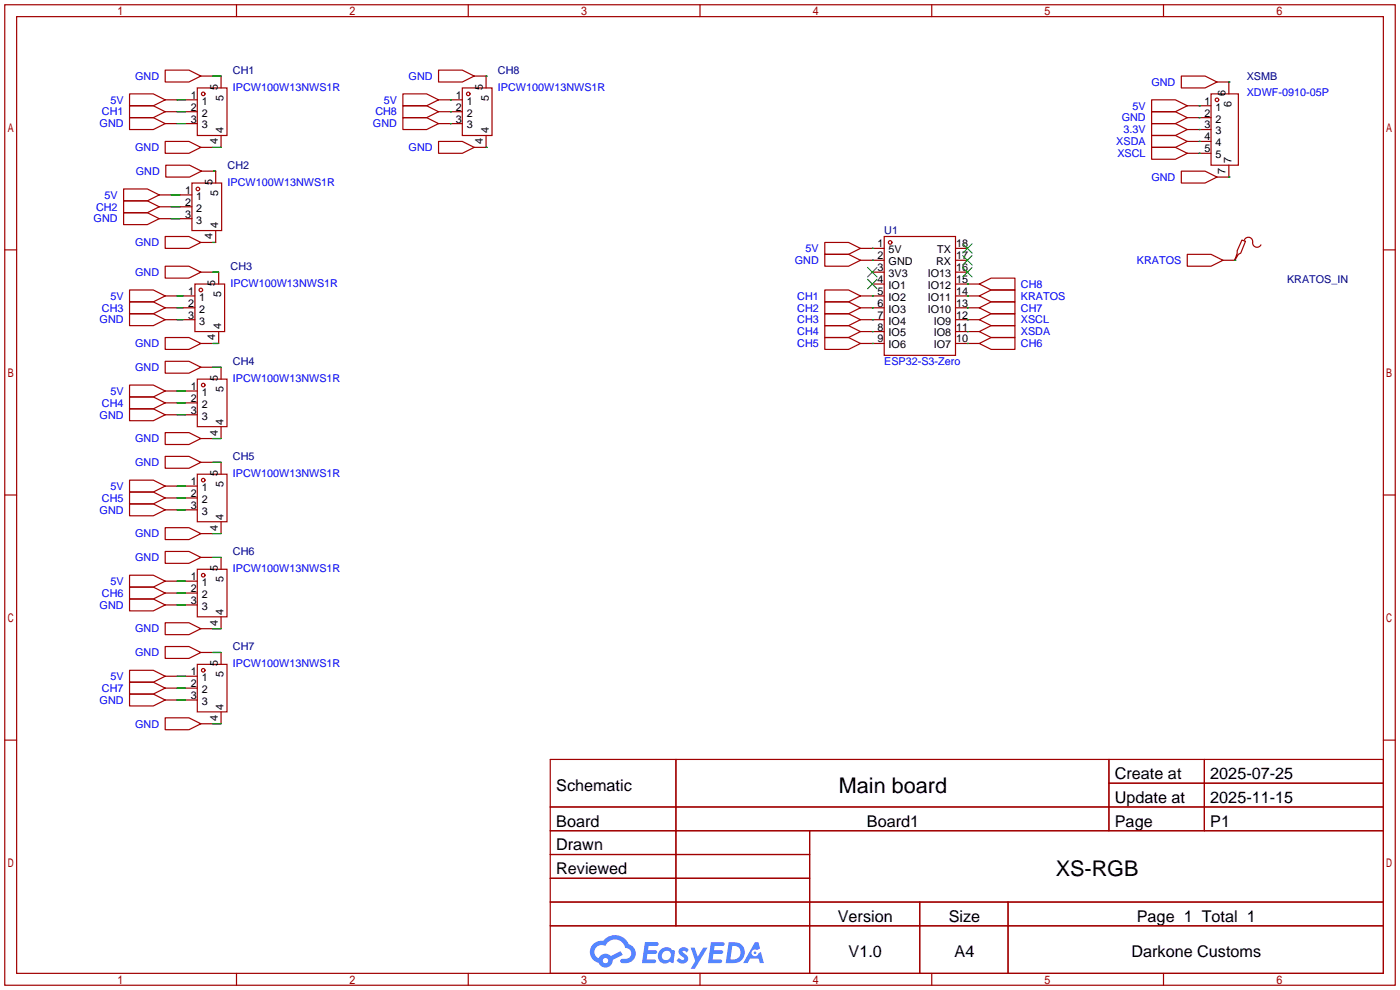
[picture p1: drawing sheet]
<svg xmlns="http://www.w3.org/2000/svg" width="299mm" height="212mm" viewBox="0 0 299 212" stroke-linecap="round" stroke-linejoin="round" font-family="sans-serif">
<g fill="none" stroke="#a10000" stroke-width=".25">
<path d="M1 1h297.2v209.6h-297.2zM3.6 3.6h292.1v204.4h-292.1zM50.5 1v2.6M100.1 1v2.6M149.6 1v2.6M199.1 1v2.6M248.7 1v2.6M1 53.4h2.6M295.7 53.4h2.5M1 105.8h2.6M295.7 105.8h2.5M1 158.2h2.6"/>
<path d="M295.7 158.2h2.5M117.6 162.3h178.1v45.7h-178.1zM117.6 172.5h178.1M117.6 177.5h178.1M144.5 162.3v35.6M173 177.5v30.5M237 162.3v15.2M237 167.4h58.7M257.4 162.3v15.2M117.6 182.6h55.4M117.6 192.8h178.1M117.6 187.7h55.4"/>
<path d="M117.6 197.9h178.1M196.6 192.8v15.2M215.4 192.8v15.2M50.5 208v2.6M100.1 208v2.6M149.6 208v2.6M199.1 208v2.6M248.7 208v2.6"/>
</g>
<g fill="#5487ff">
<path d="M145.3 202.7a1.3 1.3 0 0 1 1.9 .3l-.4 .6a.54 .54 0 0 0-.9-.2l.1 .2a1.34 1.34 0 0 1 .9 1.8 1.47 1.47 0 0 1-2.3-.1l.5-.6 .8 .5a.31 .31 0 0 0 .4-.3 .31 .31 0 0 0-.3-.4 1.12 1.12 0 0 1-.7-1.8z"/>
<path d="M147.6 202.5h.9l.6 2 1.2-2h.9l-2.7 4.6h-.9l1-1.7z"/>
<path d="M137.8 201.4h1.7a1.31 1.31 0 0 1 1.2 .2 .4 .4 0 0 1-.3 .5l-1.8 .1-.1 .9h1.6a.4 .4 0 0 1 .4 .4 .4 .4 0 0 1-.5 .4h-1.6l-.2 1.2h1.4a.46 .46 0 0 1 .5 0 .46 .46 0 0 1 .1 .5l-.4 .2h-2.6z"/>
<path d="M151.9 201.4h1.7a1.32 1.32 0 0 1 1.2 .2 .39 .39 0 0 1-.3 .5l-1.8 .1-.1 .9h1.6a.4 .4 0 0 1 .4 .4 .4 .4 0 0 1-.4 .4h-1.7l-.2 1.2h1.4a.46 .46 0 0 1 .5 0 .46 .46 0 0 1 .1 .5l-.4 .2h-2.6z"/>
<path d="M161.3 201.4h.8l.3 1.3-.6 .4a.75 .75 0 0 0-1.1 .3 .75 .75 0 0 0 .5 1 .75 .75 0 0 0 .9-.7l.5-.2 .6 2.3h-.8l-.3-.9h-1.8l-.5 .9h-1z"/>
<path d="M155.7 201.4l-.6 4.4h1.5a2.27 2.27 0 0 0 2.6-2.2 2.27 2.27 0 0 0-2.7-2.2zM156.5 202.1a1.5 1.5 0 0 1 1.8 1.6 1.5 1.5 0 0 1-1.9 1.4h-.3z"/>
<path d="M141.2 203a1.6 1.6 0 0 0-.3 2.3 1.6 1.6 0 0 0 2.3 .2l.7 .3 .3-2.4-.1-.3-.5-.1a1.58 1.58 0 0 0-2.4 0zM141.8 203.5a.98 .98 0 0 1 1.6 .4 .98 .98 0 0 1-1.1 1.3 .94 .94 0 0 1-.9-.7 .94 .94 0 0 1 .4-1z"/>
<path d="M126.8 201.8a2.37 2.37 0 0 0 1.1 4 1.54 1.54 0 0 0 1.8 1 1.54 1.54 0 0 0 1.2-1.6l2.2-1.1-.5-.8-2 1a1.57 1.57 0 0 0-2.7 .5 1.5 1.5 0 0 1-.7-2.1 1.5 1.5 0 0 1 2.2-.5 2.23 2.23 0 0 1 2.3-1.4 2.23 2.23 0 0 1 2 1.8 1.16 1.16 0 0 1 1.2 1.1 1.16 1.16 0 0 1-1.1 1.2h-.7a.47 .47 0 0 0-.5 .4 .47 .47 0 0 0 .4 .5 2.17 2.17 0 0 0 2.5-.9 2.17 2.17 0 0 0-.3-2.7l-.8-.4a3.2 3.2 0 0 0-5.5-.7l-1.1 .1zM128.8 205.3a.6 .6 0 0 1 1.2 0 .6 .6 0 0 1-1.2 0z"/>
<circle cx="161.4" cy="203.6" r=".28"/>
</g>
<g fill="none" stroke="#a10000" stroke-width=".25">
<path d="M35.3 15h5.1l2.5 1.3-2.5 1.2h-5.1zM42.2 18.8h6.3v10.2h-6.3zM42.9 16.3h2.6M47.2 16.3v2.5M93.7 15h5.1l2.5 1.3-2.5 1.2h-5.1zM98.8 18.8h6.4v10.2h-6.4zM101.3 16.3h2.6v2.5M252.5 16.3h5.1l2.5 1.2-2.5 1.3h-5.1zM260.1 17.5h2.5v2.6M27.7 20.1h5.1l2.5 1.2-2.5 1.3h-5.1zM27.7 22.6h5.1l2.5 1.3-2.5 1.2h-5.1zM27.7 25.1h5.1l2.5 1.3-2.5 1.3h-5.1z"/>
<path d="M35.3 30.2h5.1l2.5 1.3-2.5 1.3h-5.1zM35.3 21.3h2.5M35.3 23.9h2.5M35.3 26.4h2.5M35.4 35.3h5.1l2.6 1.3-2.6 1.2h-5.1zM39.6 21.3h2.6M39.6 23.9h2.6M39.6 26.4h2.6M41 39.1h6.4v10.2h-6.4zM42.9 31.5h2.6M43.1 36.6h2.5M46.1 36.6v2.5"/>
<path d="M47.2 29v2.5M86.1 20.1h5.1l2.5 1.2-2.5 1.3h-5.1zM86.1 22.6h5.1l2.5 1.3-2.5 1.2h-5.1zM86.1 25.1h5.1l2.5 1.3-2.5 1.3h-5.1zM93.7 30.2h5.1l2.5 1.3-2.5 1.3h-5.1zM93.7 21.3h5.1M93.7 23.9h5.1M93.7 26.4h5.1M103.9 29v2.5h-2.6M246.1 21.3h5.1l2.5 1.3-2.5 1.3h-5.1zM246.1 23.9h5.1l2.5 1.2-2.5 1.3h-5.1zM246.1 26.4h5.1l2.5 1.3-2.5 1.3h-5.1z"/>
<path d="M246.1 29h5.1l2.5 1.2-2.5 1.3h-5.1zM246.1 31.5h5.1l2.5 1.3-2.5 1.2h-5.1zM252.5 36.6h5.1l2.5 1.2-2.5 1.3h-5.1zM253.7 22.6h5.1M253.7 25.1h5.1M253.7 27.7h5.1M253.7 30.2h5.1M253.7 32.8h5.1M258.8 20.1h5.9v15.2h-5.9zM262.6 35.3v2.5h-2.5M26.4 40.4h5.1l2.5 1.3-2.5 1.2h-5.1zM26.4 42.9h5.1l2.5 1.3-2.5 1.3h-5.1z"/>
<path d="M26.4 45.5h5.1l2.5 1.2-2.5 1.3h-5.1zM34 41.7h2.6M34 44.2h2.6M34 46.7h2.6M35.3 50.5h5.1l2.5 1.3-2.5 1.3h-5.1zM35.3 56.9h5.1l2.5 1.3-2.5 1.2h-5.1zM38.5 41.7h2.5M38.5 44.2h2.5M38.5 46.7h2.5M42.9 58.2h2.6M42.9 51.8h2.6M46.1 49.3v2.5"/>
<path d="M46.7 58.2v2.5M176.3 51.8h5.1l2.5 1.3-2.5 1.3h-5.1zM176.3 54.4h5.1l2.5 1.2-2.5 1.3h-5.1zM183.9 53.1h5.1M183.9 55.6h5.1M186.4 58.2h2.6M189 50.5h15.2v25.4h-15.2zM204.2 53.1h2.6M204.2 55.6h2.6M204.2 58.2h2.6M253.7 54.4h5.1l2.6 1.2-2.6 1.3h-5.1zM261.4 55.6h2.5"/>
<path d="M263.9 55.4v.2M265.4 51.3l.8 .3-1 2.5-.5 .3-.8 1.2 .5-1.5v-.5zM265.9 51.3a.93 .93 0 0 1 1.2-.6 .93 .93 0 0 1 .6 1.1 .94 .94 0 0 0 .7 1 .94 .94 0 0 0 1.1-.5M27.7 64.5h5.1l2.5 1.3-2.5 1.3h-5.1zM27.7 62h5.1l2.5 1.2-2.5 1.3h-5.1zM27.7 67.1h5.1l2.5 1.2-2.5 1.3h-5.1zM35.3 77.2h5.1l2.5 1.3-2.5 1.3h-5.1zM35.3 72.1h5.1l2.5 1.3-2.5 1.3h-5.1zM35.3 63.2h2.5M35.3 65.8h2.5M35.3 68.3h2.5M39.1 63.2h2.6"/>
<path d="M39.1 65.8h2.6M39.1 68.3h2.6M41.7 60.7h6.3v10.2h-6.3zM42.9 73.4h2.6M42.9 78.5h2.6M46.7 70.9v2.5M47.2 78.5v2.5M176.3 62h5.1l2.5 1.2-2.5 1.3h-5.1zM176.3 64.5h5.1l2.5 1.3-2.5 1.3h-5.1zM176.3 67.1h5.1l2.5 1.2-2.5 1.3h-5.1zM176.3 69.6h5.1l2.5 1.3-2.5 1.2h-5.1zM176.3 72.1h5.1l2.5 1.3-2.5 1.3h-5.1z"/>
<path d="M183.9 63.2h5.1M183.9 65.8h5.1M183.9 68.3h5.1M183.9 70.9h5.1M183.9 73.4h5.1M186.4 60.7h2.6M204.2 60.7h5.1M204.2 63.2h5.1M204.2 65.8h5.1M204.2 68.3h5.1M204.2 70.9h5.1M204.2 73.4h5.1"/>
<path d="M209.3 73.4l2.5-1.3h5.1v2.6h-5.1zM209.3 70.9l2.5-1.3h5.1v2.5h-5.1zM209.3 68.3l2.5-1.2h5.1v2.5h-5.1zM209.3 65.8l2.5-1.3h5.1v2.6h-5.1zM209.3 63.2l2.5-1.2h5.1v2.5h-5.1zM209.3 60.7l2.5-1.3h5.1v2.6h-5.1zM27.7 82.3h5.1l2.5 1.3-2.5 1.2h-5.1zM27.7 84.8h5.1l2.5 1.3-2.5 1.3h-5.1zM27.7 87.4h5.1l2.5 1.2-2.5 1.3h-5.1zM35.3 92.5h5.1l2.5 1.2-2.5 1.3h-5.1zM35.3 97.5h5.1l2.5 1.3-2.5 1.3h-5.1zM35.3 83.6h2.5"/>
<path d="M35.3 86.1h2.5M35.3 88.6h2.5M39.6 83.6h2.6M39.6 86.1h2.6M39.6 88.6h2.6M42.2 81h6.3v10.2h-6.3zM42.9 93.7h2.6M42.9 98.8h2.6M47.2 91.2v2.5M47.2 98.8v2.5M27.7 102.6h5.1l2.5 1.3-2.5 1.3h-5.1zM27.7 105.2h5.1l2.5 1.2-2.5 1.3h-5.1z"/>
<path d="M27.7 107.7h5.1l2.5 1.3-2.5 1.2h-5.1zM35.3 112.8h5.1l2.5 1.2-2.5 1.3h-5.1zM35.3 117.9h5.1l2.5 1.2-2.5 1.3h-5.1zM35.3 103.9h2.5M35.3 106.4h2.5M35.3 109h2.5M39.6 103.9h2.6M39.6 106.4h2.6M39.6 109h2.6M42.2 101.3h6.3v10.2h-6.3zM42.9 114h2.6M42.9 119.1h2.6"/>
<path d="M47.2 111.5v2.5M47.2 119.1v2.6M27.7 122.9h5.1l2.5 1.3-2.5 1.3h-5.1zM27.7 125.5h5.1l2.5 1.2-2.5 1.3h-5.1zM27.7 128h5.1l2.5 1.3-2.5 1.3h-5.1zM35.3 133.1h5.1l2.5 1.3-2.5 1.2h-5.1zM35.3 138.2h5.1l2.5 1.2-2.5 1.3h-5.1zM35.3 124.2h2.5M35.3 126.7h2.5M35.3 129.3h2.5M39.6 124.2h2.6M39.6 126.7h2.6"/>
<path d="M39.6 129.3h2.6M42.2 121.7h6.3v10.1h-6.3zM42.9 134.4h2.6M42.9 139.4h2.6M47.2 131.8v2.6M47.2 139.4v2.6M27.7 143.3h5.1l2.5 1.2-2.5 1.3h-5.1zM27.7 145.8h5.1l2.5 1.3-2.5 1.2h-5.1zM27.7 148.3h5.1l2.5 1.3-2.5 1.3h-5.1zM35.3 153.4h5.1l2.5 1.3-2.5 1.3h-5.1zM35.3 144.5h2.5M35.3 147.1h2.5"/>
<path d="M35.3 149.6h2.5M39.6 144.5h2.6M39.6 147.1h2.6M39.6 149.6h2.6M42.2 142h6.3v10.1h-6.3zM42.9 154.7h2.6M47.2 152.1v2.6"/>
<circle cx="43.4" cy="20.1" r=".38"/>
<circle cx="100.1" cy="20.1" r=".38"/>
<circle cx="260.1" cy="21.3" r=".38"/>
<circle cx="42.3" cy="40.4" r=".38"/>
<circle cx="190.2" cy="51.8" r=".38"/>
<circle cx="42.9" cy="62" r=".38"/>
<circle cx="43.4" cy="82.3" r=".38"/>
<circle cx="43.4" cy="102.6" r=".38"/>
<circle cx="43.4" cy="122.9" r=".38"/>
<circle cx="43.4" cy="143.3" r=".38"/>
</g>
<path d="M185.4 57.2l2.1 2M185.4 59.7l2.1 2M187.5 57.2l-2.1 2M187.5 59.7l-2.1 2M205.7 57.2l2.1 2M205.7 54.6l2.1 2M205.7 52.1l2.1 2M207.8 57.2l-2.1 2M207.8 54.6l-2.1 2M207.8 52.1l-2.1 2" fill="none" stroke="#3c3" stroke-width=".25"/>
<g fill="none" stroke="#008700" stroke-width=".25">
<path d="M45.5 16.3h1.7M103.9 16.3h.1M262.6 17.5h.1M37.8 21.3h1.8M37.8 23.9h1.8M37.8 26.4h1.8M45.5 31.5h1.7M45.6 36.6h.5M96.3 21.3h.1M96.3 23.9h.1M96.3 26.4h.1M103.9 31.5h.1"/>
<path d="M256.3 22.6h.1M256.3 25.1h.1M256.3 27.7h.1M256.3 30.2h.1M256.3 32.8h.1M262.6 37.8h.1M36.6 41.7h1.9M36.6 44.2h1.9M36.6 46.7h1.9M45.5 51.8h.6M45.5 58.2h1.2M186.4 53.1h.1"/>
<path d="M186.4 55.6h.1M263.9 55.6h.1M37.8 65.8h1.3M37.8 63.2h1.3M37.8 68.3h1.3M45.5 78.5h1.7M45.5 73.4h1.2M186.4 63.2h.1M186.4 65.8h.1M186.4 68.3h.1M186.4 70.9h.1M186.4 73.4h.1"/>
<path d="M206.8 73.4h.1M206.8 70.9h.1M206.8 68.3h.1M206.8 65.8h.1M206.8 63.2h.1M206.8 60.7h.1M37.8 83.6h1.8M37.8 86.1h1.8M37.8 88.6h1.8M45.5 93.7h1.7M45.5 98.8h1.7M37.8 103.9h1.8"/>
<path d="M37.8 106.4h1.8M37.8 109h1.8M45.5 114h1.7M45.5 119.1h1.7M37.8 124.2h1.8M37.8 126.7h1.8M37.8 129.3h1.8M45.5 134.4h1.7M45.5 139.4h1.7M37.8 144.5h1.8M37.8 147.1h1.8M37.8 149.6h1.8"/>
<path d="M45.5 154.7h1.7"/>
</g>
<g font-size="4.6">
<text x="179.3" y="169.4">Main board</text>
<text x="225.6" y="187.2">XS-RGB</text>
</g>
<g font-size="3.5">
<text x="238.3" y="166.5">Create at</text>
<text x="258.7" y="166.5">2025-07-25</text>
<text x="118.9" y="169.1">Schematic</text>
<text x="238.3" y="171.6">Update at</text>
<text x="258.7" y="171.6">2025-11-15</text>
<text x="118.9" y="176.7">Board</text>
<text x="185.3" y="176.7">Board1</text>
<text x="238.3" y="176.7">Page</text>
<text x="258.7" y="176.7">P1</text>
<text x="118.9" y="181.8">Drawn</text>
<text x="118.9" y="186.8">Reviewed</text>
<text x="179.1" y="197">Version</text>
<text x="202.8" y="197">Size</text>
<text x="243" y="197">Page 1 Total 1</text>
<text x="181.4" y="204.6">V1.0</text>
<text x="204" y="204.6">A4</text>
<text x="241.8" y="204.6">Darkone Customs</text>
</g>
<g font-size="2.3" fill="#00f">
<text x="28.9" y="17.1">GND</text>
<text x="87.3" y="17.1">GND</text>
<text x="23.6" y="22.1">5V</text>
<text x="49.8" y="19.3">IPCW100W13NWS1R</text>
<text x="82" y="22.1">5V</text>
<text x="106.4" y="19.3">IPCW100W13NWS1R</text>
<text x="242" y="23.4">5V</text>
<text x="246.1" y="18.3">GND</text>
<text x="266.4" y="20.6">XDWF-0910-05P</text>
<text x="21.3" y="27.2">GND</text>
<text x="21.8" y="24.7">CH1</text>
<text x="79.7" y="27.2">GND</text>
<text x="80.2" y="24.7">CH8</text>
<text x="239.7" y="26">GND</text>
<text x="240.1" y="28.5">3.3V</text>
<text x="28.9" y="32.3">GND</text>
<text x="87.3" y="32.3">GND</text>
<text x="238.6" y="31">XSDA</text>
<text x="238.8" y="33.6">XSCL</text>
<text x="29" y="37.4">GND</text>
<text x="48.6" y="39.7">IPCW100W13NWS1R</text>
<text x="246.1" y="38.7">GND</text>
<text x="20" y="47.5">GND</text>
<text x="20.5" y="45">CH2</text>
<text x="22.3" y="42.5">5V</text>
<text x="28.9" y="52.6">GND</text>
<text x="172.2" y="53.9">5V</text>
<text x="28.9" y="59">GND</text>
<text x="169.9" y="56.4">GND</text>
<text x="243" y="56.4">KRATOS</text>
<text x="23.6" y="64.1">5V</text>
<text x="49.3" y="61.3">IPCW100W13NWS1R</text>
<text x="170.4" y="64.1">CH1</text>
<text x="218.2" y="64.1">KRATOS</text>
<text x="218.2" y="61.5">CH8</text>
<text x="21.3" y="69.1">GND</text>
<text x="21.8" y="66.6">CH3</text>
<text x="170.4" y="66.6">CH2</text>
<text x="170.4" y="69.1">CH3</text>
<text x="170.4" y="71.7">CH4</text>
<text x="218.2" y="71.7">XSDA</text>
<text x="218.2" y="69.1">XSCL</text>
<text x="218.2" y="66.6">CH7</text>
<text x="28.9" y="74.2">GND</text>
<text x="170.4" y="74.2">CH5</text>
<text x="218.2" y="74.2">CH6</text>
<text x="28.9" y="79.3">GND</text>
<text x="49.8" y="81.6">IPCW100W13NWS1R</text>
<text x="189" y="78">ESP32-S3-Zero</text>
<text x="21.3" y="89.5">GND</text>
<text x="21.8" y="86.9">CH4</text>
<text x="23.6" y="84.4">5V</text>
<text x="28.9" y="94.5">GND</text>
<text x="28.9" y="99.6">GND</text>
<text x="49.8" y="101.9">IPCW100W13NWS1R</text>
<text x="21.8" y="107.2">CH5</text>
<text x="23.6" y="104.7">5V</text>
<text x="21.3" y="109.8">GND</text>
<text x="28.9" y="114.9">GND</text>
<text x="28.9" y="119.9">GND</text>
<text x="23.6" y="125">5V</text>
<text x="49.8" y="122.2">IPCW100W13NWS1R</text>
<text x="21.3" y="130.1">GND</text>
<text x="21.8" y="127.6">CH6</text>
<text x="28.9" y="135.2">GND</text>
<text x="28.9" y="140.3">GND</text>
<text x="49.8" y="142.5">IPCW100W13NWS1R</text>
<text x="21.8" y="147.9">CH7</text>
<text x="23.6" y="145.3">5V</text>
<text x="21.3" y="150.4">GND</text>
<text x="28.9" y="155.5">GND</text>
</g>
<g font-size="2.3" fill="#000080">
<text x="49.8" y="15.8">CH1</text>
<text x="106.4" y="15.8">CH8</text>
<text x="266.4" y="17.1">XSMB</text>
<text x="48.6" y="36.1">CH2</text>
<text x="189" y="50.1">U1</text>
<text x="49.3" y="57.7">CH3</text>
<text x="275.1" y="60.5">KRATOS_IN</text>
<text x="49.8" y="78">CH4</text>
<text x="49.8" y="98.3">CH5</text>
<text x="49.8" y="118.7">CH6</text>
<text x="49.8" y="139">CH7</text>
</g>
<g font-size="2.3">
<text x="40.8" y="21.1">1</text>
<text x="40.8" y="23.6">2</text>
<text x="43.1" y="22.4">1</text>
<text x="46.5" y="19.2" transform="rotate(-90 46.5 19.2)">5</text>
<text x="47.8" y="21.5" transform="rotate(-90 47.8 21.5)">5</text>
<text x="97.4" y="21.1">1</text>
<text x="97.4" y="23.6">2</text>
<text x="99.7" y="22.4">1</text>
<text x="103.2" y="19.2" transform="rotate(-90 103.2 19.2)">5</text>
<text x="104.4" y="21.5" transform="rotate(-90 104.4 21.5)">5</text>
<text x="257.4" y="22.4">1</text>
<text x="259.8" y="23.6">1</text>
<text x="261.9" y="20.4" transform="rotate(-90 261.9 20.4)">6</text>
<text x="263.2" y="22.8" transform="rotate(-90 263.2 22.8)">6</text>
<text x="40.8" y="26.2">3</text>
<text x="43.1" y="24.9">2</text>
<text x="43.1" y="27.5">3</text>
<text x="47.8" y="28.5" transform="rotate(-90 47.8 28.5)">4</text>
<text x="97.4" y="26.2">3</text>
<text x="99.7" y="24.9">2</text>
<text x="99.7" y="27.5">3</text>
<text x="104.4" y="28.5" transform="rotate(-90 104.4 28.5)">4</text>
<text x="257.4" y="24.9">2</text>
<text x="257.4" y="27.5">3</text>
<text x="257.4" y="30">4</text>
<text x="259.8" y="26.2">2</text>
<text x="259.8" y="28.7">3</text>
<text x="46.5" y="30.9" transform="rotate(-90 46.5 30.9)">4</text>
<text x="103.2" y="30.9" transform="rotate(-90 103.2 30.9)">4</text>
<text x="257.4" y="32.5">5</text>
<text x="259.8" y="31.3">4</text>
<text x="259.8" y="33.8">5</text>
<text x="263.2" y="34.9" transform="rotate(-90 263.2 34.9)">7</text>
<text x="39.6" y="41.4">1</text>
<text x="45.4" y="39.5" transform="rotate(-90 45.4 39.5)">5</text>
<text x="46.7" y="41.8" transform="rotate(-90 46.7 41.8)">5</text>
<text x="261.9" y="37.2" transform="rotate(-90 261.9 37.2)">7</text>
<text x="39.6" y="44">2</text>
<text x="39.6" y="46.5">3</text>
<text x="42" y="42.7">1</text>
<text x="42" y="45.2">2</text>
<text x="42" y="47.8">3</text>
<text x="45.4" y="51.2" transform="rotate(-90 45.4 51.2)">4</text>
<text x="46.7" y="48.8" transform="rotate(-90 46.7 48.8)">4</text>
<text x="187.6" y="52.9">1</text>
<text x="204.3" y="52.9">18</text>
<text x="187.6" y="55.4">2</text>
<text x="187.6" y="57.9">3</text>
<text x="189.9" y="54.1">5V</text>
<text x="189.9" y="56.7">GND</text>
<text x="189.9" y="59.2">3V3</text>
<text x="198.3" y="59.2">IO13</text>
<text x="200.1" y="56.7">RX</text>
<text x="200.3" y="54.1">TX</text>
<text x="204.3" y="57.9">16</text>
<text x="204.3" y="55.4">17</text>
<text x="40.2" y="63">1</text>
<text x="40.2" y="65.6">2</text>
<text x="42.6" y="64.3">1</text>
<text x="46" y="61.1" transform="rotate(-90 46 61.1)">5</text>
<text x="47.3" y="63.4" transform="rotate(-90 47.3 63.4)">5</text>
<text x="187.6" y="60.5">4</text>
<text x="187.6" y="63">5</text>
<text x="187.6" y="65.6">6</text>
<text x="189.9" y="61.7">IO1</text>
<text x="189.9" y="64.3">IO2</text>
<text x="198.3" y="64.3">IO11</text>
<text x="198.3" y="61.7">IO12</text>
<text x="204.3" y="65.6">13</text>
<text x="204.3" y="63">14</text>
<text x="204.3" y="60.5">15</text>
<text x="40.2" y="68.1">3</text>
<text x="42.6" y="66.8">2</text>
<text x="42.6" y="69.4">3</text>
<text x="47.3" y="70.4" transform="rotate(-90 47.3 70.4)">4</text>
<text x="187.6" y="68.1">7</text>
<text x="187.6" y="70.6">8</text>
<text x="189.9" y="66.8">IO3</text>
<text x="189.9" y="69.4">IO4</text>
<text x="189.9" y="71.9">IO5</text>
<text x="198.3" y="66.8">IO10</text>
<text x="199.6" y="71.9">IO8</text>
<text x="199.6" y="69.4">IO9</text>
<text x="204.3" y="70.6">11</text>
<text x="204.3" y="68.1">12</text>
<text x="46" y="72.8" transform="rotate(-90 46 72.8)">4</text>
<text x="187.6" y="73.2">9</text>
<text x="189.9" y="74.4">IO6</text>
<text x="199.6" y="74.4">IO7</text>
<text x="204.3" y="73.2">10</text>
<text x="40.8" y="83.3">1</text>
<text x="46.5" y="81.4" transform="rotate(-90 46.5 81.4)">5</text>
<text x="47.8" y="83.7" transform="rotate(-90 47.8 83.7)">5</text>
<text x="40.8" y="85.9">2</text>
<text x="40.8" y="88.4">3</text>
<text x="43.1" y="84.6">1</text>
<text x="43.1" y="87.1">2</text>
<text x="43.1" y="89.7">3</text>
<text x="46.5" y="93.1" transform="rotate(-90 46.5 93.1)">4</text>
<text x="47.8" y="90.7" transform="rotate(-90 47.8 90.7)">4</text>
<text x="46.5" y="101.7" transform="rotate(-90 46.5 101.7)">5</text>
<text x="40.8" y="103.7">1</text>
<text x="40.8" y="106.2">2</text>
<text x="43.1" y="104.9">1</text>
<text x="43.1" y="107.5">2</text>
<text x="47.8" y="104.1" transform="rotate(-90 47.8 104.1)">5</text>
<text x="40.8" y="108.7">3</text>
<text x="43.1" y="110">3</text>
<text x="46.5" y="113.4" transform="rotate(-90 46.5 113.4)">4</text>
<text x="47.8" y="111.1" transform="rotate(-90 47.8 111.1)">4</text>
<text x="40.8" y="124">1</text>
<text x="43.1" y="125.2">1</text>
<text x="46.5" y="122" transform="rotate(-90 46.5 122)">5</text>
<text x="47.8" y="124.4" transform="rotate(-90 47.8 124.4)">5</text>
<text x="40.8" y="126.5">2</text>
<text x="40.8" y="129.1">3</text>
<text x="43.1" y="127.8">2</text>
<text x="43.1" y="130.3">3</text>
<text x="47.8" y="131.4" transform="rotate(-90 47.8 131.4)">4</text>
<text x="46.5" y="133.7" transform="rotate(-90 46.5 133.7)">4</text>
<text x="46.5" y="142.3" transform="rotate(-90 46.5 142.3)">5</text>
<text x="40.8" y="144.3">1</text>
<text x="40.8" y="146.8">2</text>
<text x="40.8" y="149.4">3</text>
<text x="43.1" y="145.6">1</text>
<text x="43.1" y="148.1">2</text>
<text x="47.8" y="144.7" transform="rotate(-90 47.8 144.7)">5</text>
<text x="43.1" y="150.6">3</text>
<text x="46.5" y="154" transform="rotate(-90 46.5 154)">4</text>
<text x="47.8" y="151.7" transform="rotate(-90 47.8 151.7)">4</text>
</g>
</svg>
